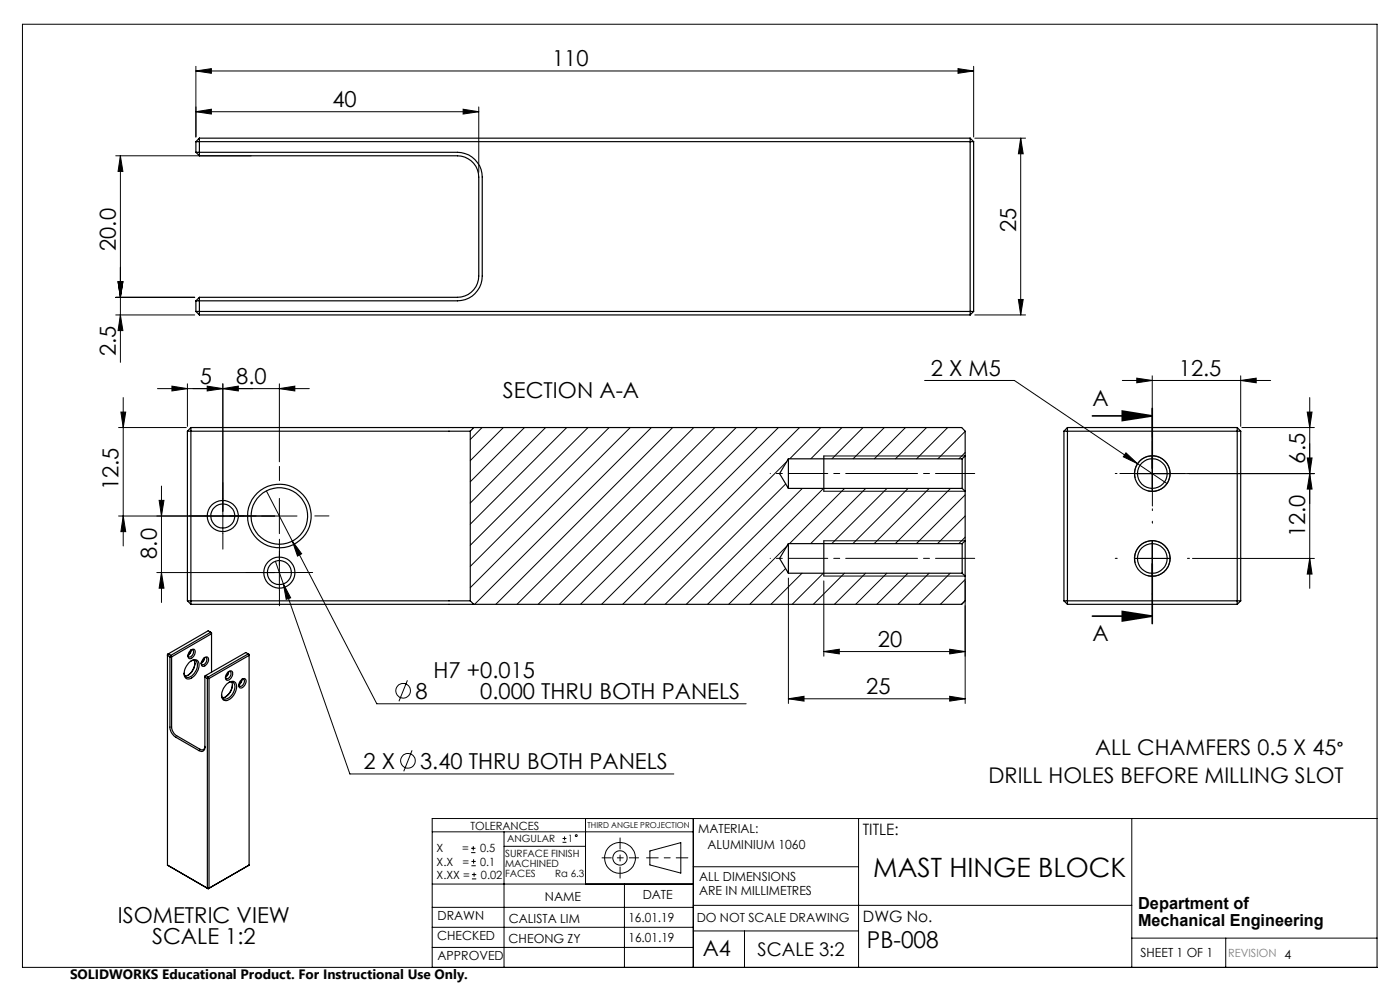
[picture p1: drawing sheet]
<svg xmlns="http://www.w3.org/2000/svg" width="297mm" height="210mm" viewBox="0 0 297 210" stroke-linecap="round" stroke-linejoin="round" font-family="sans-serif">
<g fill="none" stroke="#000" stroke-width=".21">
<path d="M4.8 5.1h287.3v200.1h-287.3zM41.6 15.1l3.2-.5v.9zM41.6 14.1v15M41.6 15.1h165M203.2 14.6l3.4 .5-3.4 .4zM206.6 14.1v15M24.6 33h28.7M25.5 33l.6 3.4h-1.1zM25.5 33v43.9M41.6 23.7l3.2-.5v1zM41.6 23.7h60M98.2 23.2l3.4 .5-3.4 .5z"/>
<path d="M101.6 22.7v13.9M206.8 29.3h10.8M216.5 29.3v37.5M216.5 29.3l.6 3.3h-1.1zM25 59.8h1.1l-.6 3.3zM24.6 63.1h16.7M24.6 66.8h16.7M25.5 66.8l.6 3.3h-1.1zM206.8 66.8h10.8M216 63.5h1.1l-.6 3.3zM244.4 79.7v12.9M263.2 79.7v10.7"/>
<path d="M25.2 90.7h14.3M25.6 87.4h1.1l-.6 3.3zM26.1 84.3v31.5M33.4 82.4h32.2M36.5 81.9l3.3 .5-3.3 .5zM39.8 81.4v9M44 81.9l3.3 .5-3.3 .5zM47.3 82.4l3.3-.5v1zM47.3 81.4v31.8M59.3 82.4l3.2-.5v1zM59.3 81.4v16.6M102.3 90.7l-2.5 2.5"/>
<path d="M106.8 90.7l-7 7M111.3 90.7l-11.5 11.5M115.7 90.7l-15.9 16M120.2 90.7l-20.4 20.5M124.7 90.7l-24.9 25M129.2 90.7l-29.4 29.4M133.7 90.7l-33.9 34M138.2 90.7l-37.5 37.5M142.7 90.7l-37.5 37.5M147.2 90.7l-37.5 37.5M151.7 90.7l-37.5 37.5M156.2 90.7l-37.5 37.5"/>
<path d="M160.7 90.7l-37.5 37.5M165.1 90.7l-37.5 37.5M166.9 98l-30.3 30.2M169.6 90.7l-37.5 37.5M174.1 90.7l-6.6 6.6M174.8 96.7h29.9M178.6 90.7l-6.6 6.6M183.1 90.7l-6.6 6.6M187.6 90.7l-6.6 6.6M192.1 90.7l-6.6 6.6M196.1 80.7h19.1l26.1 17.6M196.6 90.7l-6.6 6.6"/>
<path d="M201 90.7l-6.5 6.6M204.8 91.5l-5.8 5.8M204.8 96l-1.4 1.3M238.1 80.7h31.5M238.9 96.1l2.4 2.2-3-1.4zM241.2 80.2l3.2 .5-3.2 .5zM241.3 98.3l6.3 4.3M244.4 96.7v7.5M263.2 80.7l3.3-.5v1zM263.5 90.7h15.3M277.3 87.4h1l-.5 3.3zM277.3 97.1h1l-.5 3.4z"/>
<path d="M277.8 84.3v40.5M25.2 109.5h37.8M26.1 109.5l.6 3.3h-1.1zM33.8 106.1h1l-.5 3.4zM34.3 103.1v24.7M56.5 104.1l23.4 45.2h78.4M58.4 119.1l1.7 4.8M59.3 105.7v7.5M59.3 117.7v7.5M62 114.8l2 2.7-.9 .5zM166.7 102.6l-25.6 25.6M166.9 115.8l-12.3 12.4"/>
<path d="M170.2 103.6l-24.6 24.6M174.7 103.6l-24.6 24.6M174.8 114.7h29.9M174.8 104.2h29.9M179.2 103.6l-11.7 11.7M183.7 103.6l-11.7 11.7M188.2 103.6l-11.7 11.7M192.7 103.6l-11.8 11.7M197.1 103.6l-11.6 11.7M201.6 103.6l-11.7 11.7M204.8 105l-10.4 10.3M204.8 109.5l-5.9 5.8"/>
<path d="M204.8 113.9l-1.4 1.4M240.7 100.5h38.1M240.7 118.5h7.5M240.8 119.4a3.8 3.8 0 0 1 3.3-4.7 3.8 3.8 0 0 1 4.1 4.1 3.8 3.8 0 0 1-4.7 3.3M240.8 101.4a3.8 3.8 0 0 1 3.4-4.7 3.8 3.8 0 0 1 4 4.1 3.8 3.8 0 0 1-4.7 3.3M244.4 114.7v7.5M253 118.5h25.8M277.8 100.5l.5 3.2h-1zM277.8 118.5l.5 3.3h-1zM33.3 121.5h29.7M34.3 121.5l.5 3.3h-1zM60.1 123.9l1.6 2.9-1 .3z"/>
<path d="M60.1 123.9l14.1 40.3h68.7M166.7 120.6l-7.6 7.6M167.3 122.6v26.6M170.1 121.6l-6.6 6.6M174.7 121.6l-6.6 6.6M174.8 122.2h29.9M174.8 138.2l3.2-.5v1zM174.8 123.2v16M174.8 138.2h30M179.1 121.6l-6.6 6.6M183.6 121.6l-6.6 6.6M188.1 121.6l-6.6 6.6"/>
<path d="M192.6 121.6l-6.6 6.6M197.1 121.6l-6.6 6.6M201.5 137.7l3.3 .5-3.3 .5zM201.6 121.6l-6.6 6.6M204.8 123.3v25.9M204.8 122.9l-5.3 5.3M204.8 127.4l-.8 .8M86.4 144.3l-1.8 4.5M87.4 159.2l-1.7 4.4M167.3 148.2l3.3-.5v1zM167.3 148.2h37.5M201.5 147.7l3.3 .5-3.3 .5z"/>
<path d="M91.7 176.5h55.4M99.9 179.9h1M100.4 179.5v.9M106.9 176.5v28.7M106.9 179.5h17.3M119.3 178.7h.9M119.3 177.9h.9M119.8 177.4v.9M124.2 173.6v13.9M147.1 173.6v31.6M182.1 173.6v31.6M240.1 173.6v31.6"/>
<path d="M292.1 173.6h-200.4v31.6M91.7 196.7h55.4M91.7 192.5h55.4M91.7 187.5h55.4M99.9 180.9h1M100 183.6h.9M100 182.7h.9M100.1 186.4h.9M100.1 185.5h.9M100.5 182.3v.9M100.6 185.1v.9M132.5 187.5v17.7"/>
<path d="M137.9 180.5l6.5-1.8v6.5l-6.5-1.7zM147.1 183.9h35M147.1 197.5h35M147.1 192h93M157.9 197.5v7.7M240.1 199h52M260 199v6.2M91.7 201h55.4"/>
<circle cx="85.5" cy="146.5" r="1.55"/>
<circle cx="86.5" cy="161.4" r="1.55"/>
<circle cx="122.2" cy="177.3" r=".2"/>
<circle cx="131.5" cy="182" r="1.52"/>
<circle cx="131.5" cy="182" r="3.3"/>
</g>
<path d="M145.9 182h-8.7" fill="none" stroke="#000" stroke-width=".21" stroke-dasharray="15.2 1.3 1.3 1.3" stroke-dashoffset="12.8"/>
<path d="M131.5 177.7v8.6" fill="none" stroke="#000" stroke-width=".21" stroke-dasharray="15.2 1.3 1.3 1.3" stroke-dashoffset="12.9"/>
<path d="M127.7 182h7.8" fill="none" stroke="#000" stroke-width=".21" stroke-dasharray="15.2 1.3 1.3 1.3" stroke-dashoffset="13.3"/>
<path d="M231.7 88.2h12.7M238.1 87.2l6.3 1-6.3 1zM244.4 86.6v12.7M244.4 119.6v12.7M231.7 130.7h12.7M238.1 129.7l6.3 1-6.3 1z" fill="none" stroke="#000" stroke-width=".35"/>
<path d="M167.3 100.4h39.5M167.3 118.4h39.5" fill="none" stroke="#000" stroke-width=".21" stroke-dasharray="15.2 1.3 1.3 1.3" stroke-dashoffset="6.9"/>
<path d="M167.3 100.4h-3.9M167.3 118.4h-3.9" fill="none" stroke="#000" stroke-width=".21" stroke-dasharray="15.2 1.3 1.3 1.3" stroke-dashoffset="15.2"/>
<g fill="none" stroke="#000" stroke-width=".21" stroke-dasharray="15.2 1.3 1.3 1.3">
<path d="M244.5 92.9v-.3M244.5 96.7v-3.2M43.5 109.4h-3.3M47.3 105.7v-3.3M47.3 113.2v3.3M51 109.4h3.3M51.8 109.4h-3M59.3 101.9v-3M59.3 116.9v3M59.3 117.7v-3.3M66.8 109.4h3M237 100.4h-.4"/>
<path d="M237 118.4h-.4M237 118.4h-.1M240.7 100.4h-3.1M244.5 107.9v.4M244.5 110.9v-.3M244.5 110.9h.1M244.5 104.2v3.1M248.2 100.4h3.2M252 100.4h.3M252 118.4h.3M252 118.4h.1M55.5 121.4h-3.3"/>
<path d="M59.3 125.2v3.3M63 121.4h3.3M244.5 125.9v.4M244.5 125.9v.1"/>
</g>
<g fill="none" stroke="#000" stroke-width=".25">
<path d="M41.6 32.3h55.4a5.3 5.3 0 0 1 5.3 5.3v21a5.2 5.2 0 0 1-5.3 5.2h-55.4M41.6 32.3l.7 .7M41.6 30h165M41.6 30v2.3M42.3 33h54.7a4.5 4.5 0 0 1 4.6 4.6v21a4.5 4.5 0 0 1-4.6 4.5h-54.7M42.3 29.3v3.7M42.3 29.3h163.5M42.3 29.3l-.7 .7M205.8 29.3v37.5M205.8 29.3l.8 .7M206.6 30v36.1M41.6 66.1h165"/>
<path d="M41.6 63.8v2.3M41.6 66.1l.7 .7M42.3 63.1v3.7M42.3 66.8h163.5M42.3 63.1l-.7 .7M206.6 66.1l-.8 .7M39.8 91.5h60M39.8 91.5v36M40.5 90.7h60M40.5 90.7v37.5M40.5 90.7l-.7 .8M99.8 91.5v36"/>
<path d="M100.5 90.7h103.5l.8 .8v5.2M100.5 90.7l-.7 .8M167.3 97.3v6.3M167.3 97.3l-1.9 3.2 1.9 3.1M167.3 97.3h36.8M174.8 96.7v7.5M204.1 97.3v6.3M204.8 96.7v7.5M204.8 96.7l-.7 .6M225.7 91.5h37.5M225.7 91.5v36M226.4 90.7v37.5"/>
<path d="M226.4 90.7h36.1M226.4 90.7l-.7 .8M262.5 90.7v37.5M262.5 90.7l.7 .8M263.2 91.5v36M167.3 115.3v6.3M167.3 103.6h36.8M167.3 115.3h36.8M167.3 115.3l-1.9 3.2 1.9 3.1M174.8 114.7v7.5M204.1 115.3v6.3M204.1 103.6l.7 .6"/>
<path d="M204.8 114.7v7.5M204.8 104.2v10.5M204.8 114.7l-.7 .6M35.7 138.7l-.2 .3 .6 .3M35.7 138.7l-.2 .1v44.7M35.7 138.7l.5 .3M35.7 138.7l8.5-4.9 .7 .4v8.4M36.1 139.3v14.9a2.65 2.65 0 0 0 1.2 2.2l4.9 2.8a.76 .76 0 0 0 .9 .1 .76 .76 0 0 0 .4-.8v-15.1l.1-.1M36.1 139.3h.3M36.2 139l.2 .3M36.2 139l-.1 .3M36.2 139l8.5-4.9 .2 .3-8.5 4.9"/>
<path d="M36.4 139.3v14.9a2.38 2.38 0 0 0 1.1 1.9l4.9 2.8a.65 .65 0 0 0 .7 .1 .65 .65 0 0 0 .4-.7M39.8 127.5h60M39.8 127.5l.7 .7M40.3 138.1a.58 .58 0 0 1 .6-.4 .58 .58 0 0 1 .5 .6 1.37 1.37 0 0 1-1.3 1.4 1.13 1.13 0 0 1 .2-1.6zM40.5 128.2h60M40.5 137.9a.46 .46 0 0 1 .6 .2 .46 .46 0 0 1-.1 .6 .68 .68 0 0 1-1.1 .5v-.1M40.5 137.9a1.16 1.16 0 0 1-.6 1.1l.5-.7zM43.4 139.5a.53 .53 0 0 1 .7-.1 .53 .53 0 0 1 .1 .7 1.17 1.17 0 0 1-1.4 1.1 1.39 1.39 0 0 1 .6-1.7zM43.4 139.5a.45 .45 0 0 1 .5 .2 .45 .45 0 0 1-.1 .6 .62 .62 0 0 1-.4 .6 .62 .62 0 0 1-.7-.2 1.29 1.29 0 0 0 .7-1.2l-.1 .4-.6 .7M52.7 138.7l-8.5 4.9M52.7 138.7l.1 .3-8.5 4.9M52.7 138.7l.1 .1v44.7"/>
<path d="M52.7 138.7l-.6-.3-8.5 4.9M99.8 127.5l.7 .7M167.3 121.6h36.8M204.1 121.6l.7 .6M204.8 122.2v5.3l-.8 .7h-103.5M225.7 127.5h37.5M225.7 127.5l.7 .7M226.4 128.2h36.1M263.2 127.5l-.7 .7M40.1 140.5a1.22 1.22 0 0 1 2-.1 3 3 0 0 1-2.3 3.6 1.22 1.22 0 0 1-.7-1.7l.3-.8zM40.5 140.2a.92 .92 0 0 1 1.1 .1 .92 .92 0 0 1 .3 1 2.59 2.59 0 0 1-2.2 2.4l-.4-.3-.2-.6M41.2 140a2.65 2.65 0 0 1-2 3.4"/>
<path d="M41.3 140.6a3.7 3.7 0 0 1-1.4 2.7M43.6 143.3l.6 .3M43.6 143.3l-.1 .3 .5 .3M44 143.9h.3M44 143.9v44.5M44.2 143.6l-.2 .3M44.2 143.6l.1 .3M44.3 143.9v44.5M48 145.2a1.3 1.3 0 0 1 2-.3 2.98 2.98 0 0 1-2.2 3.7 1.24 1.24 0 0 1-.7-1.9zM48.4 142.5a.55 .55 0 0 1 .8-.1 .55 .55 0 0 1 .2 .7 1.07 1.07 0 0 1-1.5 1.1 1.39 1.39 0 0 1 .5-1.7zM48.5 142.5a1.2 1.2 0 0 1-.7 1.1l.6-.7zM48.5 142.5a.45 .45 0 0 1 .5 .2 .45 .45 0 0 1-.1 .6 .67 .67 0 0 1-1 .5l-.1-.2"/>
<path d="M48.5 144.8a.88 .88 0 0 1 1.1 0 .88 .88 0 0 1 .2 1.1 2.6 2.6 0 0 1-2.1 2.4l-.5-.2-.2-.7M49.1 144.6a2.6 2.6 0 0 1-1.9 3.4M49.3 145.3a3.5 3.5 0 0 1-1.5 2.5M51 144.5a.64 .64 0 0 1 .6-.5 .64 .64 0 0 1 .6 .4 1.39 1.39 0 0 1-1.3 1.5 1.11 1.11 0 0 1 .1-1.4zM51.3 144.1l-.1 .4-.5 .8M51.3 144.1a.51 .51 0 0 1 .6 .3 .51 .51 0 0 1-.2 .7 .53 .53 0 0 1-.4 .5 .53 .53 0 0 1-.6-.3 1.29 1.29 0 0 0 .6-1.2zM35.5 183.5l8.7 5M35.5 183.5l.2 .1M44 188.4h.3M44 188.4l.2 .1M44.3 188.4l-.1 .1M52.8 183.5l-8.6 5"/>
<path d="M52.8 183.5l-.1 .1"/>
<circle cx="47.3" cy="109.5" r="3.3"/>
<circle cx="47.3" cy="109.4" r="2.55"/>
<circle cx="59.3" cy="109.5" r="6"/>
<circle cx="59.3" cy="109.5" r="6.7"/>
<circle cx="244.4" cy="100.5" r="3.2"/>
<circle cx="244.4" cy="118.4" r="3.2"/>
<circle cx="244.5" cy="118.5" r="3.8"/>
<circle cx="244.5" cy="100.5" r="3.8"/>
<circle cx="59.3" cy="121.5" r="3.3"/>
<circle cx="59.3" cy="121.4" r="2.54"/>
</g>
<g fill="#000">
<path d="M238.9 96.1l2.4 2.2-3-1.4z"/>
<path d="M41.6 15.1l3.2-.5v.9zM203.2 14.6l3.4 .5-3.4 .4z"/>
<path d="M25.5 33l.6 3.4h-1.1zM25 59.8h1.1l-.6 3.3zM25 59.8h1.1l-.6 3.3zM25.5 66.8l.6 3.3h-1.1zM216.5 29.3l.6 3.3h-1.1zM216 63.5h1.1l-.6 3.3z"/>
<path d="M41.6 23.7l3.2-.5v1zM98.2 23.2l3.4 .5-3.4 .5z"/>
<path d="M47.3 82.4l3.3-.5v1zM36.5 81.9l3.3 .5-3.3 .5zM201.5 137.7l3.3 .5-3.3 .5zM174.8 138.2l3.2-.5v1z"/>
<path d="M44 81.9l3.3 .5-3.3 .5zM59.3 82.4l3.2-.5v1zM167.3 148.2l3.3-.5v1zM201.5 147.7l3.3 .5-3.3 .5z"/>
<path d="M238.1 87.2l6.3 1-6.3 1zM238.1 129.7l6.3 1-6.3 1z"/>
<path d="M263.2 80.7l3.3-.5v1zM241.2 80.2l3.2 .5-3.2 .5z"/>
<path d="M26.1 109.5l.6 3.3h-1.1zM25.6 87.4h1.1l-.6 3.3z"/>
<path d="M33.8 106.1h1l-.5 3.4zM34.3 121.5l.5 3.3h-1z"/>
<path d="M277.8 100.5l.5 3.2h-1zM277.3 87.4h1l-.5 3.3z"/>
<path d="M277.3 97.1h1l-.5 3.4zM277.8 118.5l.5 3.3h-1z"/>
<path d="M60.1 123.9l.6 3.2 1-.3zM62 114.8l1.1 3.2 .9-.5z"/>
</g>
<text font-size="5.6" x="185.3" y="186">MAST HINGE BLOCK</text>
<text font-size="4.9" x="183.9" y="201">PB-008</text>
<g font-size="4.7">
<text x="117.1" y="14">110</text>
<text x="70.5" y="22.7">40</text>
<text x="24.6" y="53.2" transform="rotate(-90 24.6 53.2)">20.0</text>
<text x="215.6" y="49.2" transform="rotate(-90 215.6 49.2)">25</text>
<text x="24.6" y="75.5" transform="rotate(-90 24.6 75.5)">2.5</text>
<text x="42.4" y="81.4">5</text>
<text x="50.1" y="81.4">8.0</text>
<text x="197.5" y="79.7">2 X M5</text>
<text x="250.1" y="79.7">12.5</text>
<text x="106.7" y="84.4">SECTION A-A</text>
<text x="231.8" y="86.1">A</text>
<text x="276.8" y="98.3" transform="rotate(-90 276.8 98.3)">6.5</text>
<text x="25.1" y="104" transform="rotate(-90 25.1 104)">12.5</text>
<text x="276.8" y="114" transform="rotate(-90 276.8 114)">12.0</text>
<text x="33.3" y="118.5" transform="rotate(-90 33.3 118.5)">8.0</text>
<text x="186.2" y="137.2">20</text>
<text x="231.8" y="136">A</text>
<text x="92" y="143.7">H7 +0.015</text>
<text x="88.1" y="148.2">8</text>
<text x="101.9" y="148.3">0.000 THRU BOTH PANELS</text>
<text x="183.8" y="147.2">25</text>
<text x="77.1" y="163.1">2 X</text>
<text x="89.1" y="163.1">3.40 THRU BOTH PANELS</text>
<text x="25" y="195.7">ISOMETRIC VIEW</text>
<text x="32.3" y="200.2">SCALE 1:2</text>
<text x="149.1" y="202.9">A4</text>
</g>
<g font-size="4.6">
<text x="232.4" y="160.2">ALL CHAMFERS 0.5 X 45°</text>
<text x="209.7" y="166">DRILL HOLES BEFORE MILLING SLOT</text>
</g>
<text font-size="4" x="160.7" y="202.8">SCALE 3:2</text>
<g font-size="3.5">
<text x="241.4" y="192.8">Department of</text>
<text x="241.4" y="196.3">Mechanical Engineering</text>
</g>
<g font-size="3.3">
<text x="183" y="177.2">TITLE:</text>
<text x="183.1" y="195.7">DWG No.</text>
</g>
<text font-size="2.9" x="14.9" y="207.6">SOLIDWORKS Educational Product. For Instructional Use Only.</text>
<g font-size="2.7">
<text x="148.1" y="176.7">MATERIAL:</text>
<text x="150.1" y="180.1">ALUMINIUM 1060</text>
<text x="115.6" y="191">NAME</text>
<text x="136.3" y="190.8">DATE</text>
<text x="148.3" y="186.8">ALL DIMENSIONS</text>
<text x="148.3" y="189.8">ARE IN MILLIMETRES</text>
<text x="92.8" y="195.2">DRAWN</text>
<text x="107.9" y="195.7">CALISTA LIM</text>
<text x="133.3" y="195.6">16.01.19</text>
<text x="147.8" y="195.7">DO NOT SCALE DRAWING</text>
<text x="92.8" y="199.3">CHECKED</text>
<text x="92.8" y="203.6">APPROVED</text>
<text x="107.9" y="199.9">CHEONG ZY</text>
<text x="133.3" y="199.8">16.01.19</text>
<text x="242" y="203">SHEET 1 OF 1</text>
</g>
<g font-size="2.4">
<text x="99.8" y="176">TOLERANCES</text>
<text x="92.6" y="180.8">X</text>
<text x="92.6" y="183.6">X.X</text>
<text x="98" y="180.8">=</text>
<text x="98.1" y="183.6">=</text>
<text x="101.8" y="180.8">0.5</text>
<text x="101.9" y="183.6">0.1</text>
<text x="92.6" y="186.4">X.XX =</text>
<text x="102" y="186.4">0.02</text>
</g>
<text font-size="2.4" fill="#808080" x="260.6" y="203">REVISION 4</text>
<g font-size="2.1">
<text x="107.6" y="178.6">ANGULAR</text>
<text x="120.5" y="178.6">1</text>
<text x="107.2" y="181.8">SURFACE FINISH</text>
<text x="107.2" y="183.9">MACHINED</text>
<text x="107.2" y="186">FACES</text>
<text x="117.8" y="186">Ra 6.3</text>
</g>
<text font-size="1.7" x="124.6" y="175.7">THIRD ANGLE PROJECTION</text>
</svg>
